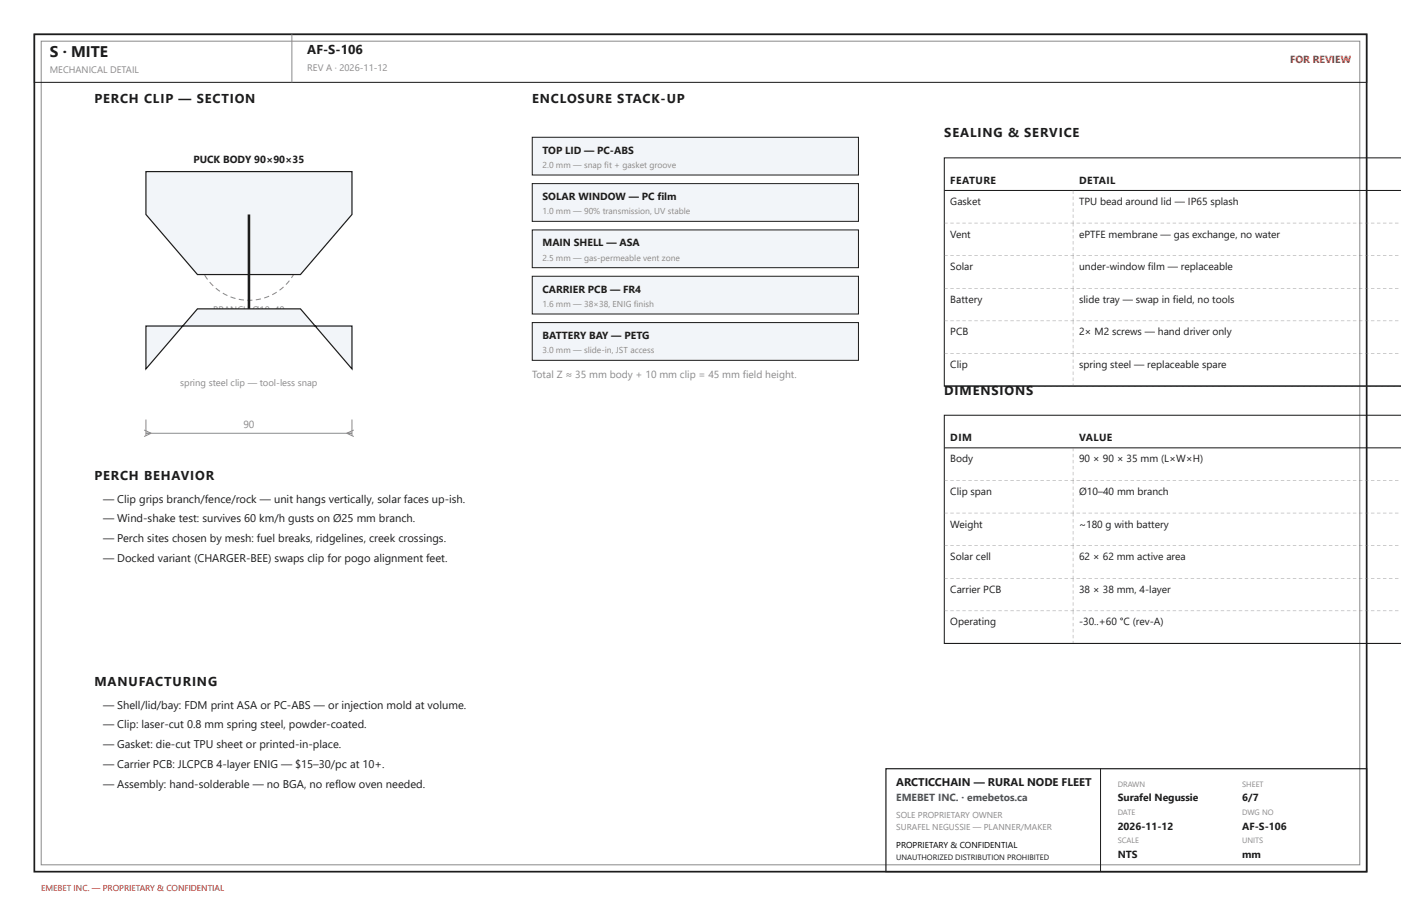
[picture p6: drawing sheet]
<svg xmlns="http://www.w3.org/2000/svg" width="432mm" height="279mm" viewBox="0 0 432 279" stroke-linecap="round" stroke-linejoin="round" font-family="sans-serif">
<path d="M10.6 10.6h410.6v258.2h-410.6z" fill="none" stroke="#1c1c1c" stroke-width=".53"/>
<path d="M12.7 12.7h406.4v254h-406.4zM90 10.6v14.8" fill="none" stroke="#8a8a8a" stroke-width=".31"/>
<path d="M10.6 10.6h410.6v14.8h-410.6z" fill="none" stroke="#1c1c1c" stroke-width=".32"/>
<path d="M92.2 79.3l.3 .1-.3 1.5h-.3zM91.6 81.9l.3 .1-.6 1.5-.3-.2zM90.5 84.3l.3 .1-.8 1.4-.3-.2zM89.1 86.5l.2 .2-1 1.2-.3-.3zM86.1 89.4l1.2-1 .2 .2-1.3 1zM83.8 90.8l1.4-.8 .2 .2-1.4 .8zM81.4 91.7l1.5-.5 .1 .3-1.5 .5zM78.8 92.3l1.6-.3 .1 .3-1.6 .3zM76.2 92.4h1.6v.3l-1.6 .1zM73.6 92.1l1.6 .3v.3l-1.6-.3zM71.1 91.4l1.5 .5-.1 .3-1.5-.5zM68.8 90.3l1.4 .7-.2 .3-1.4-.8zM66.6 88.8l1.3 .9-.2 .3-1.3-1zM64.5 87.1l.2-.2 1.1 1.2-.2 .2zM63 84.9l.2-.1 .9 1.3-.3 .2zM61.8 82.5l.3-.1 .6 1.4-.3 .2zM61 80l.3-.1 .4 1.5-.3 .1zM60.7 77.3h.3l.2 1.6h-.4zM60.8 74.7h.3l-.1 1.6h-.3zM61.4 72.1h.3l-.4 1.6-.3-.1zM62.4 69.6l.3 .1-.7 1.4-.3-.1zM63.8 67.3l.2 .2-.8 1.3-.3-.2zM65.3 65.5l.2-.3 .3 .3-1.1 1.1-.3-.2zM66.3 64.5l1.3-1 .2 .3-1.3 1zM68.5 63l1.4-.8 .2 .3-1.4 .7zM70.9 61.8l1.5-.5 .1 .3-1.5 .5zM73.5 61l1.6-.2v.3l-1.6 .2zM76.1 60.7h1.6v.3h-1.6zM78.8 60.8l1.6 .3-.1 .3-1.6-.3zM81.4 61.4l1.5 .5-.1 .3-1.5-.5zM83.9 62.4l1.4 .8-.2 .2-1.4-.7zM86.2 63.8l1.2 1-.2 .2-1.2-1zM88 65.7l.2-.2 1.1 1.2-.3 .2zM89.6 67.8l.3-.2 .9 1.4-.3 .1zM91 70l.2-.1 .6 1.5-.3 .1zM91.9 72.5l.3-.1 .3 1.6h-.3zM92.4 75.1l.3-.1 .1 1.6h-.4zM92.4 76.7h.4l-.1 1.6h-.3z" fill="#8a8a8a"/>
<path d="M45 52.9h63.5v13.2l-15.9 18.6h-31.7l-15.9-18.6z" fill="#f2f5f9"/>
<path d="M45 52.9h63.5v13.2l-15.9 18.6h-31.7l-15.9-18.6z" fill="none" stroke="#1c1c1c" stroke-width=".37"/>
<path d="M45 100.5v13.3l15.9-18.6h31.7l15.9 18.6v-13.3z" fill="#f2f5f9"/>
<path d="M45 100.5v13.3l15.9-18.6h31.7l15.9 18.6v-13.3z" fill="none" stroke="#1c1c1c" stroke-width=".37"/>
<path d="M76.7 66.1v29.1" fill="none" stroke="#1c1c1c" stroke-width=".79" stroke-linecap="butt"/>
<path d="M44.4 132.6l2.2 1-2.2 1M45 129.4v5M45 133.6h63.5M108.5 129.4v5M109 132.6l-2.1 1 2.1 1" fill="none" stroke="#8a8a8a" stroke-width=".31"/>
<path d="M164 42.3h100.6v11.7h-100.6z" fill="#f2f5f9"/>
<path d="M164 42.3h100.6v11.7h-100.6z" fill="none" stroke="#1c1c1c" stroke-width=".31"/>
<path d="M164 56.6h100.6v11.7h-100.6z" fill="#f2f5f9"/>
<path d="M164 56.6h100.6v11.7h-100.6z" fill="none" stroke="#1c1c1c" stroke-width=".31"/>
<path d="M164 70.9h100.6v11.6h-100.6z" fill="#f2f5f9"/>
<path d="M164 70.9h100.6v11.6h-100.6z" fill="none" stroke="#1c1c1c" stroke-width=".31"/>
<path d="M164 85.2h100.6v11.6h-100.6z" fill="#f2f5f9"/>
<path d="M164 85.2h100.6v11.6h-100.6z" fill="none" stroke="#1c1c1c" stroke-width=".31"/>
<path d="M164 99.5h100.6v11.6h-100.6z" fill="#f2f5f9"/>
<path d="M164 99.5h100.6v11.6h-100.6z" fill="none" stroke="#1c1c1c" stroke-width=".31"/>
<path d="M291 58.7h140.8M431.8 48.7h-140.8v70.4h140.8" fill="none" stroke="#1c1c1c" stroke-width=".32"/>
<g fill="#8a8a8a">
<path d="M330.7 58.7l.1 1.1zM330.7 60.6l.1 1zM330.7 62.4l.1 1.1zM330.7 64.3l.1 1.1zM330.7 66.1l.1 1.1zM330.7 68l.1 .8z"/>
<path d="M291 68.7l1.1 .2zM292.9 68.7l1.1 .2zM294.7 68.7l1.1 .2zM296.6 68.7l1.1 .2zM298.4 68.7l1.1 .2zM300.3 68.7l1.1 .2zM302.2 68.7l1 .2zM304 68.7l1.1 .2zM305.9 68.7l1 .2zM307.7 68.7l1.1 .2zM309.6 68.7l1 .2zM311.4 68.7l1.1 .2zM313.3 68.7l1 .2zM315.1 68.7l1.1 .2zM317 68.7l1 .2zM318.8 68.7l1.1 .2zM320.7 68.7l1 .2zM322.5 68.7l1.1 .2zM324.4 68.7l1 .2zM326.2 68.7l1.1 .2zM328.1 68.7l1 .2zM329.9 68.7l1.1 .2zM331.8 68.7l1 .2zM333.6 68.7l1.1 .2zM335.5 68.7l1 .2zM337.3 68.7l1.1 .2zM339.2 68.7l1.1 .2zM341 68.7l1.1 .2zM342.9 68.7l1.1 .2zM344.8 68.7l1 .2zM346.6 68.7l1.1 .2zM348.5 68.7l1 .2zM350.3 68.7l1.1 .2zM352.2 68.7l1 .2zM354 68.7l1.1 .2zM355.9 68.7l1 .2zM357.7 68.7l1.1 .2zM359.6 68.7l1 .2zM361.4 68.7l1.1 .2zM363.3 68.7l1 .2zM365.1 68.7l1.1 .2zM367 68.7l1 .2zM368.8 68.7l1.1 .2zM370.7 68.7l1 .2zM372.5 68.7l1.1 .2zM374.4 68.7l1 .2zM376.2 68.7l1.1 .2zM378.1 68.7l1 .2zM379.9 68.7l1.1 .2zM381.8 68.7l1.1 .2zM383.6 68.7l1.1 .2zM385.5 68.7l1.1 .2zM387.3 68.7l1.1 .2zM389.2 68.7l1.1 .2zM391.1 68.7l1 .2zM392.9 68.7l1.1 .2zM394.8 68.7l1 .2zM396.6 68.7l1.1 .2zM398.5 68.7l1 .2zM400.3 68.7l1.1 .2zM402.2 68.7l1 .2zM404 68.7l1.1 .2zM405.9 68.7l1 .2zM407.7 68.7l1.1 .2zM409.6 68.7l1 .2zM411.4 68.7l1.1 .2zM413.3 68.7l1 .2zM415.1 68.7l1.1 .2zM417 68.7l1 .2zM418.8 68.7l1.1 .2zM420.7 68.7l1 .2zM422.5 68.7l1.1 .2zM424.4 68.7l1 .2zM426.2 68.7l1.1 .2zM428.1 68.7l1.1 .2zM429.9 68.7l1.1 .2z"/>
<path d="M330.7 68.8l.1 1zM330.7 70.6l.1 1.1zM330.7 72.5l.1 1.1zM330.7 74.3l.1 1.1zM330.7 76.2l.1 1.1zM330.7 78.1l.1 .7z"/>
<path d="M291 78.8l1.1 .1zM292.9 78.8l1.1 .1zM294.7 78.8l1.1 .1zM296.6 78.8l1.1 .1zM298.4 78.8l1.1 .1zM300.3 78.8l1.1 .1zM302.2 78.8l1 .1zM304 78.8l1.1 .1zM305.9 78.8l1 .1zM307.7 78.8l1.1 .1zM309.6 78.8l1 .1zM311.4 78.8l1.1 .1zM313.3 78.8l1 .1zM315.1 78.8l1.1 .1zM317 78.8l1 .1zM318.8 78.8l1.1 .1zM320.7 78.8l1 .1zM322.5 78.8l1.1 .1zM324.4 78.8l1 .1zM326.2 78.8l1.1 .1zM328.1 78.8l1 .1zM329.9 78.8l1.1 .1zM331.8 78.8l1 .1zM333.6 78.8l1.1 .1zM335.5 78.8l1 .1zM337.3 78.8l1.1 .1zM339.2 78.8l1.1 .1zM341 78.8l1.1 .1zM342.9 78.8l1.1 .1zM344.8 78.8l1 .1zM346.6 78.8l1.1 .1zM348.5 78.8l1 .1zM350.3 78.8l1.1 .1zM352.2 78.8l1 .1zM354 78.8l1.1 .1zM355.9 78.8l1 .1zM357.7 78.8l1.1 .1zM359.6 78.8l1 .1zM361.4 78.8l1.1 .1zM363.3 78.8l1 .1zM365.1 78.8l1.1 .1zM367 78.8l1 .1zM368.8 78.8l1.1 .1zM370.7 78.8l1 .1zM372.5 78.8l1.1 .1zM374.4 78.8l1 .1zM376.2 78.8l1.1 .1zM378.1 78.8l1 .1zM379.9 78.8l1.1 .1zM381.8 78.8l1.1 .1zM383.6 78.8l1.1 .1zM385.5 78.8l1.1 .1zM387.3 78.8l1.1 .1zM389.2 78.8l1.1 .1zM391.1 78.8l1 .1zM392.9 78.8l1.1 .1zM394.8 78.8l1 .1zM396.6 78.8l1.1 .1zM398.5 78.8l1 .1zM400.3 78.8l1.1 .1zM402.2 78.8l1 .1zM404 78.8l1.1 .1zM405.9 78.8l1 .1zM407.7 78.8l1.1 .1zM409.6 78.8l1 .1zM411.4 78.8l1.1 .1zM413.3 78.8l1 .1zM415.1 78.8l1.1 .1zM417 78.8l1 .1zM418.8 78.8l1.1 .1zM420.7 78.8l1 .1zM422.5 78.8l1.1 .1zM424.4 78.8l1 .1zM426.2 78.8l1.1 .1zM428.1 78.8l1.1 .1zM429.9 78.8l1.1 .1z"/>
<path d="M330.7 78.8l.1 1.1zM330.7 80.7l.1 1.1zM330.7 82.5l.1 1.1zM330.7 84.4l.1 1.1zM330.7 86.3l.1 1zM330.7 88.1l.1 .8z"/>
<path d="M291 88.8l1.1 .2zM292.9 88.8l1.1 .2zM294.7 88.8l1.1 .2zM296.6 88.8l1.1 .2zM298.4 88.8l1.1 .2zM300.3 88.8l1.1 .2zM302.2 88.8l1 .2zM304 88.8l1.1 .2zM305.9 88.8l1 .2zM307.7 88.8l1.1 .2zM309.6 88.8l1 .2zM311.4 88.8l1.1 .2zM313.3 88.8l1 .2zM315.1 88.8l1.1 .2zM317 88.8l1 .2zM318.8 88.8l1.1 .2zM320.7 88.8l1 .2zM322.5 88.8l1.1 .2zM324.4 88.8l1 .2zM326.2 88.8l1.1 .2zM328.1 88.8l1 .2zM329.9 88.8l1.1 .2zM331.8 88.8l1 .2zM333.6 88.8l1.1 .2zM335.5 88.8l1 .2zM337.3 88.8l1.1 .2zM339.2 88.8l1.1 .2zM341 88.8l1.1 .2zM342.9 88.8l1.1 .2zM344.8 88.8l1 .2zM346.6 88.8l1.1 .2zM348.5 88.8l1 .2zM350.3 88.8l1.1 .2zM352.2 88.8l1 .2zM354 88.8l1.1 .2zM355.9 88.8l1 .2zM357.7 88.8l1.1 .2zM359.6 88.8l1 .2zM361.4 88.8l1.1 .2zM363.3 88.8l1 .2zM365.1 88.8l1.1 .2zM367 88.8l1 .2zM368.8 88.8l1.1 .2zM370.7 88.8l1 .2zM372.5 88.8l1.1 .2zM374.4 88.8l1 .2zM376.2 88.8l1.1 .2zM378.1 88.8l1 .2zM379.9 88.8l1.1 .2zM381.8 88.8l1.1 .2zM383.6 88.8l1.1 .2zM385.5 88.8l1.1 .2zM387.3 88.8l1.1 .2zM389.2 88.8l1.1 .2zM391.1 88.8l1 .2zM392.9 88.8l1.1 .2zM394.8 88.8l1 .2zM396.6 88.8l1.1 .2zM398.5 88.8l1 .2zM400.3 88.8l1.1 .2zM402.2 88.8l1 .2zM404 88.8l1.1 .2zM405.9 88.8l1 .2zM407.7 88.8l1.1 .2zM409.6 88.8l1 .2zM411.4 88.8l1.1 .2zM413.3 88.8l1 .2zM415.1 88.8l1.1 .2zM417 88.8l1 .2zM418.8 88.8l1.1 .2zM420.7 88.8l1 .2zM422.5 88.8l1.1 .2zM424.4 88.8l1 .2zM426.2 88.8l1.1 .2zM428.1 88.8l1.1 .2zM429.9 88.8l1.1 .2z"/>
<path d="M330.7 88.9l.1 1.1zM330.7 90.8l.1 1zM330.7 92.6l.1 1.1zM330.7 94.5l.1 1zM330.7 96.3l.1 1.1zM330.7 98.2l.1 .8z"/>
<path d="M291 98.9l1.1 .1zM292.9 98.9l1.1 .1zM294.7 98.9l1.1 .1zM296.6 98.9l1.1 .1zM298.4 98.9l1.1 .1zM300.3 98.9l1.1 .1zM302.2 98.9l1 .1zM304 98.9l1.1 .1zM305.9 98.9l1 .1zM307.7 98.9l1.1 .1zM309.6 98.9l1 .1zM311.4 98.9l1.1 .1zM313.3 98.9l1 .1zM315.1 98.9l1.1 .1zM317 98.9l1 .1zM318.8 98.9l1.1 .1zM320.7 98.9l1 .1zM322.5 98.9l1.1 .1zM324.4 98.9l1 .1zM326.2 98.9l1.1 .1zM328.1 98.9l1 .1zM329.9 98.9l1.1 .1zM331.8 98.9l1 .1zM333.6 98.9l1.1 .1zM335.5 98.9l1 .1zM337.3 98.9l1.1 .1zM339.2 98.9l1.1 .1zM341 98.9l1.1 .1zM342.9 98.9l1.1 .1zM344.8 98.9l1 .1zM346.6 98.9l1.1 .1zM348.5 98.9l1 .1zM350.3 98.9l1.1 .1zM352.2 98.9l1 .1zM354 98.9l1.1 .1zM355.9 98.9l1 .1zM357.7 98.9l1.1 .1zM359.6 98.9l1 .1zM361.4 98.9l1.1 .1zM363.3 98.9l1 .1zM365.1 98.9l1.1 .1zM367 98.9l1 .1zM368.8 98.9l1.1 .1zM370.7 98.9l1 .1zM372.5 98.9l1.1 .1zM374.4 98.9l1 .1zM376.2 98.9l1.1 .1zM378.1 98.9l1 .1zM379.9 98.9l1.1 .1zM381.8 98.9l1.1 .1zM383.6 98.9l1.1 .1zM385.5 98.9l1.1 .1zM387.3 98.9l1.1 .1zM389.2 98.9l1.1 .1zM391.1 98.9l1 .1zM392.9 98.9l1.1 .1zM394.8 98.9l1 .1zM396.6 98.9l1.1 .1zM398.5 98.9l1 .1zM400.3 98.9l1.1 .1zM402.2 98.9l1 .1zM404 98.9l1.1 .1zM405.9 98.9l1 .1zM407.7 98.9l1.1 .1zM409.6 98.9l1 .1zM411.4 98.9l1.1 .1zM413.3 98.9l1 .1zM415.1 98.9l1.1 .1zM417 98.9l1 .1zM418.8 98.9l1.1 .1zM420.7 98.9l1 .1zM422.5 98.9l1.1 .1zM424.4 98.9l1 .1zM426.2 98.9l1.1 .1zM428.1 98.9l1.1 .1zM429.9 98.9l1.1 .1z"/>
<path d="M330.7 99l.1 1zM330.7 100.8l.1 1.1zM330.7 102.7l.1 1zM330.7 104.5l.1 1.1zM330.7 106.4l.1 1zM330.7 108.2l.1 .8z"/>
<path d="M291 108.9l1.1 .2zM292.9 108.9l1.1 .2zM294.7 108.9l1.1 .2zM296.6 108.9l1.1 .2zM298.4 108.9l1.1 .2zM300.3 108.9l1.1 .2zM302.2 108.9l1 .2zM304 108.9l1.1 .2zM305.9 108.9l1 .2zM307.7 108.9l1.1 .2zM309.6 108.9l1 .2zM311.4 108.9l1.1 .2zM313.3 108.9l1 .2zM315.1 108.9l1.1 .2zM317 108.9l1 .2zM318.8 108.9l1.1 .2zM320.7 108.9l1 .2zM322.5 108.9l1.1 .2zM324.4 108.9l1 .2zM326.2 108.9l1.1 .2zM328.1 108.9l1 .2zM329.9 108.9l1.1 .2zM331.8 108.9l1 .2zM333.6 108.9l1.1 .2zM335.5 108.9l1 .2zM337.3 108.9l1.1 .2zM339.2 108.9l1.1 .2zM341 108.9l1.1 .2zM342.9 108.9l1.1 .2zM344.8 108.9l1 .2zM346.6 108.9l1.1 .2zM348.5 108.9l1 .2zM350.3 108.9l1.1 .2zM352.2 108.9l1 .2zM354 108.9l1.1 .2zM355.9 108.9l1 .2zM357.7 108.9l1.1 .2zM359.6 108.9l1 .2zM361.4 108.9l1.1 .2zM363.3 108.9l1 .2zM365.1 108.9l1.1 .2zM367 108.9l1 .2zM368.8 108.9l1.1 .2zM370.7 108.9l1 .2zM372.5 108.9l1.1 .2zM374.4 108.9l1 .2zM376.2 108.9l1.1 .2zM378.1 108.9l1 .2zM379.9 108.9l1.1 .2zM381.8 108.9l1.1 .2zM383.6 108.9l1.1 .2zM385.5 108.9l1.1 .2zM387.3 108.9l1.1 .2zM389.2 108.9l1.1 .2zM391.1 108.9l1 .2zM392.9 108.9l1.1 .2zM394.8 108.9l1 .2zM396.6 108.9l1.1 .2zM398.5 108.9l1 .2zM400.3 108.9l1.1 .2zM402.2 108.9l1 .2zM404 108.9l1.1 .2zM405.9 108.9l1 .2zM407.7 108.9l1.1 .2zM409.6 108.9l1 .2zM411.4 108.9l1.1 .2zM413.3 108.9l1 .2zM415.1 108.9l1.1 .2zM417 108.9l1 .2zM418.8 108.9l1.1 .2zM420.7 108.9l1 .2zM422.5 108.9l1.1 .2zM424.4 108.9l1 .2zM426.2 108.9l1.1 .2zM428.1 108.9l1.1 .2zM429.9 108.9l1.1 .2z"/>
<path d="M330.7 109l.1 1.1zM330.7 110.9l.1 1zM330.7 112.7l.1 1.1zM330.7 114.6l.1 1zM330.7 116.4l.1 1.1zM330.7 118.3l.1 .8z"/>
<path d="M291 119l1.1 .1zM292.9 119l1.1 .1zM294.7 119l1.1 .1zM296.6 119l1.1 .1zM298.4 119l1.1 .1zM300.3 119l1.1 .1zM302.2 119l1 .1zM304 119l1.1 .1zM305.9 119l1 .1zM307.7 119l1.1 .1zM309.6 119l1 .1zM311.4 119l1.1 .1zM313.3 119l1 .1zM315.1 119l1.1 .1zM317 119l1 .1zM318.8 119l1.1 .1zM320.7 119l1 .1zM322.5 119l1.1 .1zM324.4 119l1 .1zM326.2 119l1.1 .1zM328.1 119l1 .1zM329.9 119l1.1 .1zM331.8 119l1 .1zM333.6 119l1.1 .1zM335.5 119l1 .1zM337.3 119l1.1 .1zM339.2 119l1.1 .1zM341 119l1.1 .1zM342.9 119l1.1 .1zM344.8 119l1 .1zM346.6 119l1.1 .1zM348.5 119l1 .1zM350.3 119l1.1 .1zM352.2 119l1 .1zM354 119l1.1 .1zM355.9 119l1 .1zM357.7 119l1.1 .1zM359.6 119l1 .1zM361.4 119l1.1 .1zM363.3 119l1 .1zM365.1 119l1.1 .1zM367 119l1 .1zM368.8 119l1.1 .1zM370.7 119l1 .1zM372.5 119l1.1 .1zM374.4 119l1 .1zM376.2 119l1.1 .1zM378.1 119l1 .1zM379.9 119l1.1 .1zM381.8 119l1.1 .1zM383.6 119l1.1 .1zM385.5 119l1.1 .1zM387.3 119l1.1 .1zM389.2 119l1.1 .1zM391.1 119l1 .1zM392.9 119l1.1 .1zM394.8 119l1 .1zM396.6 119l1.1 .1zM398.5 119l1 .1zM400.3 119l1.1 .1zM402.2 119l1 .1zM404 119l1.1 .1zM405.9 119l1 .1zM407.7 119l1.1 .1zM409.6 119l1 .1zM411.4 119l1.1 .1zM413.3 119l1 .1zM415.1 119l1.1 .1zM417 119l1 .1zM418.8 119l1.1 .1zM420.7 119l1 .1zM422.5 119l1.1 .1zM424.4 119l1 .1zM426.2 119l1.1 .1zM428.1 119l1.1 .1zM429.9 119l1.1 .1z"/>
</g>
<path d="M291 119.1h140.8M291 138.1h140.8M431.8 128.1h-140.8v70.3h140.8" fill="none" stroke="#1c1c1c" stroke-width=".32"/>
<g fill="#8a8a8a">
<path d="M330.7 138.1l.1 1.1zM330.7 140l.1 1zM330.7 141.8l.1 1.1zM330.7 143.7l.1 1zM330.7 145.5l.1 1.1zM330.7 147.4l.1 .8z"/>
<path d="M291 148.1l1.1 .1zM292.9 148.1l1.1 .1zM294.7 148.1l1.1 .1zM296.6 148.1l1.1 .1zM298.4 148.1l1.1 .1zM300.3 148.1l1.1 .1zM302.2 148.1l1 .1zM304 148.1l1.1 .1zM305.9 148.1l1 .1zM307.7 148.1l1.1 .1zM309.6 148.1l1 .1zM311.4 148.1l1.1 .1zM313.3 148.1l1 .1zM315.1 148.1l1.1 .1zM317 148.1l1 .1zM318.8 148.1l1.1 .1zM320.7 148.1l1 .1zM322.5 148.1l1.1 .1zM324.4 148.1l1 .1zM326.2 148.1l1.1 .1zM328.1 148.1l1 .1zM329.9 148.1l1.1 .1zM331.8 148.1l1 .1zM333.6 148.1l1.1 .1zM335.5 148.1l1 .1zM337.3 148.1l1.1 .1zM339.2 148.1l1.1 .1zM341 148.1l1.1 .1zM342.9 148.1l1.1 .1zM344.8 148.1l1 .1zM346.6 148.1l1.1 .1zM348.5 148.1l1 .1zM350.3 148.1l1.1 .1zM352.2 148.1l1 .1zM354 148.1l1.1 .1zM355.9 148.1l1 .1zM357.7 148.1l1.1 .1zM359.6 148.1l1 .1zM361.4 148.1l1.1 .1zM363.3 148.1l1 .1zM365.1 148.1l1.1 .1zM367 148.1l1 .1zM368.8 148.1l1.1 .1zM370.7 148.1l1 .1zM372.5 148.1l1.1 .1zM374.4 148.1l1 .1zM376.2 148.1l1.1 .1zM378.1 148.1l1 .1zM379.9 148.1l1.1 .1zM381.8 148.1l1.1 .1zM383.6 148.1l1.1 .1zM385.5 148.1l1.1 .1zM387.3 148.1l1.1 .1zM389.2 148.1l1.1 .1zM391.1 148.1l1 .1zM392.9 148.1l1.1 .1zM394.8 148.1l1 .1zM396.6 148.1l1.1 .1zM398.5 148.1l1 .1zM400.3 148.1l1.1 .1zM402.2 148.1l1 .1zM404 148.1l1.1 .1zM405.9 148.1l1 .1zM407.7 148.1l1.1 .1zM409.6 148.1l1 .1zM411.4 148.1l1.1 .1zM413.3 148.1l1 .1zM415.1 148.1l1.1 .1zM417 148.1l1 .1zM418.8 148.1l1.1 .1zM420.7 148.1l1 .1zM422.5 148.1l1.1 .1zM424.4 148.1l1 .1zM426.2 148.1l1.1 .1zM428.1 148.1l1.1 .1zM429.9 148.1l1.1 .1z"/>
<path d="M330.7 148.2l.1 1zM330.7 150l.1 1.1zM330.7 151.9l.1 1zM330.7 153.7l.1 1.1zM330.7 155.6l.1 1zM330.7 157.4l.1 .8z"/>
<path d="M291 158.2l1.1 .1zM292.9 158.2l1.1 .1zM294.7 158.2l1.1 .1zM296.6 158.2l1.1 .1zM298.4 158.2l1.1 .1zM300.3 158.2l1.1 .1zM302.2 158.2l1 .1zM304 158.2l1.1 .1zM305.9 158.2l1 .1zM307.7 158.2l1.1 .1zM309.6 158.2l1 .1zM311.4 158.2l1.1 .1zM313.3 158.2l1 .1zM315.1 158.2l1.1 .1zM317 158.2l1 .1zM318.8 158.2l1.1 .1zM320.7 158.2l1 .1zM322.5 158.2l1.1 .1zM324.4 158.2l1 .1zM326.2 158.2l1.1 .1zM328.1 158.2l1 .1zM329.9 158.2l1.1 .1zM331.8 158.2l1 .1zM333.6 158.2l1.1 .1zM335.5 158.2l1 .1zM337.3 158.2l1.1 .1zM339.2 158.2l1.1 .1zM341 158.2l1.1 .1zM342.9 158.2l1.1 .1zM344.8 158.2l1 .1zM346.6 158.2l1.1 .1zM348.5 158.2l1 .1zM350.3 158.2l1.1 .1zM352.2 158.2l1 .1zM354 158.2l1.1 .1zM355.9 158.2l1 .1zM357.7 158.2l1.1 .1zM359.6 158.2l1 .1zM361.4 158.2l1.1 .1zM363.3 158.2l1 .1zM365.1 158.2l1.1 .1zM367 158.2l1 .1zM368.8 158.2l1.1 .1zM370.7 158.2l1 .1zM372.5 158.2l1.1 .1zM374.4 158.2l1 .1zM376.2 158.2l1.1 .1zM378.1 158.2l1 .1zM379.9 158.2l1.1 .1zM381.8 158.2l1.1 .1zM383.6 158.2l1.1 .1zM385.5 158.2l1.1 .1zM387.3 158.2l1.1 .1zM389.2 158.2l1.1 .1zM391.1 158.2l1 .1zM392.9 158.2l1.1 .1zM394.8 158.2l1 .1zM396.6 158.2l1.1 .1zM398.5 158.2l1 .1zM400.3 158.2l1.1 .1zM402.2 158.2l1 .1zM404 158.2l1.1 .1zM405.9 158.2l1 .1zM407.7 158.2l1.1 .1zM409.6 158.2l1 .1zM411.4 158.2l1.1 .1zM413.3 158.2l1 .1zM415.1 158.2l1.1 .1zM417 158.2l1 .1zM418.8 158.2l1.1 .1zM420.7 158.2l1 .1zM422.5 158.2l1.1 .1zM424.4 158.2l1 .1zM426.2 158.2l1.1 .1zM428.1 158.2l1.1 .1zM429.9 158.2l1.1 .1z"/>
<path d="M330.7 158.2l.1 1.1zM330.7 160.1l.1 1zM330.7 161.9l.1 1.1zM330.7 163.8l.1 1zM330.7 165.6l.1 1.1zM330.7 167.5l.1 .8z"/>
<path d="M291 168.2l1.1 .1zM292.9 168.2l1.1 .1zM294.7 168.2l1.1 .1zM296.6 168.2l1.1 .1zM298.4 168.2l1.1 .1zM300.3 168.2l1.1 .1zM302.2 168.2l1 .1zM304 168.2l1.1 .1zM305.9 168.2l1 .1zM307.7 168.2l1.1 .1zM309.6 168.2l1 .1zM311.4 168.2l1.1 .1zM313.3 168.2l1 .1zM315.1 168.2l1.1 .1zM317 168.2l1 .1zM318.8 168.2l1.1 .1zM320.7 168.2l1 .1zM322.5 168.2l1.1 .1zM324.4 168.2l1 .1zM326.2 168.2l1.1 .1zM328.1 168.2l1 .1zM329.9 168.2l1.1 .1zM331.8 168.2l1 .1zM333.6 168.2l1.1 .1zM335.5 168.2l1 .1zM337.3 168.2l1.1 .1zM339.2 168.2l1.1 .1zM341 168.2l1.1 .1zM342.9 168.2l1.1 .1zM344.8 168.2l1 .1zM346.6 168.2l1.1 .1zM348.5 168.2l1 .1zM350.3 168.2l1.1 .1zM352.2 168.2l1 .1zM354 168.2l1.1 .1zM355.9 168.2l1 .1zM357.7 168.2l1.1 .1zM359.6 168.2l1 .1zM361.4 168.2l1.1 .1zM363.3 168.2l1 .1zM365.1 168.2l1.1 .1zM367 168.2l1 .1zM368.8 168.2l1.1 .1zM370.7 168.2l1 .1zM372.5 168.2l1.1 .1zM374.4 168.2l1 .1zM376.2 168.2l1.1 .1zM378.1 168.2l1 .1zM379.9 168.2l1.1 .1zM381.8 168.2l1.1 .1zM383.6 168.2l1.1 .1zM385.5 168.2l1.1 .1zM387.3 168.2l1.1 .1zM389.2 168.2l1.1 .1zM391.1 168.2l1 .1zM392.9 168.2l1.1 .1zM394.8 168.2l1 .1zM396.6 168.2l1.1 .1zM398.5 168.2l1 .1zM400.3 168.2l1.1 .1zM402.2 168.2l1 .1zM404 168.2l1.1 .1zM405.9 168.2l1 .1zM407.7 168.2l1.1 .1zM409.6 168.2l1 .1zM411.4 168.2l1.1 .1zM413.3 168.2l1 .1zM415.1 168.2l1.1 .1zM417 168.2l1 .1zM418.8 168.2l1.1 .1zM420.7 168.2l1 .1zM422.5 168.2l1.1 .1zM424.4 168.2l1 .1zM426.2 168.2l1.1 .1zM428.1 168.2l1.1 .1zM429.9 168.2l1.1 .1z"/>
<path d="M330.7 168.3l.1 1zM330.7 170.1l.1 1.1zM330.7 172l.1 1zM330.7 173.8l.1 1.1zM330.7 175.7l.1 1zM330.7 177.5l.1 .8z"/>
<path d="M291 178.3l1.1 .1zM292.9 178.3l1.1 .1zM294.7 178.3l1.1 .1zM296.6 178.3l1.1 .1zM298.4 178.3l1.1 .1zM300.3 178.3l1.1 .1zM302.2 178.3l1 .1zM304 178.3l1.1 .1zM305.9 178.3l1 .1zM307.7 178.3l1.1 .1zM309.6 178.3l1 .1zM311.4 178.3l1.1 .1zM313.3 178.3l1 .1zM315.1 178.3l1.1 .1zM317 178.3l1 .1zM318.8 178.3l1.1 .1zM320.7 178.3l1 .1zM322.5 178.3l1.1 .1zM324.4 178.3l1 .1zM326.2 178.3l1.1 .1zM328.1 178.3l1 .1zM329.9 178.3l1.1 .1zM331.8 178.3l1 .1zM333.6 178.3l1.1 .1zM335.5 178.3l1 .1zM337.3 178.3l1.1 .1zM339.2 178.3l1.1 .1zM341 178.3l1.1 .1zM342.9 178.3l1.1 .1zM344.8 178.3l1 .1zM346.6 178.3l1.1 .1zM348.5 178.3l1 .1zM350.3 178.3l1.1 .1zM352.2 178.3l1 .1zM354 178.3l1.1 .1zM355.9 178.3l1 .1zM357.7 178.3l1.1 .1zM359.6 178.3l1 .1zM361.4 178.3l1.1 .1zM363.3 178.3l1 .1zM365.1 178.3l1.1 .1zM367 178.3l1 .1zM368.8 178.3l1.1 .1zM370.7 178.3l1 .1zM372.5 178.3l1.1 .1zM374.4 178.3l1 .1zM376.2 178.3l1.1 .1zM378.1 178.3l1 .1zM379.9 178.3l1.1 .1zM381.8 178.3l1.1 .1zM383.6 178.3l1.1 .1zM385.5 178.3l1.1 .1zM387.3 178.3l1.1 .1zM389.2 178.3l1.1 .1zM391.1 178.3l1 .1zM392.9 178.3l1.1 .1zM394.8 178.3l1 .1zM396.6 178.3l1.1 .1zM398.5 178.3l1 .1zM400.3 178.3l1.1 .1zM402.2 178.3l1 .1zM404 178.3l1.1 .1zM405.9 178.3l1 .1zM407.7 178.3l1.1 .1zM409.6 178.3l1 .1zM411.4 178.3l1.1 .1zM413.3 178.3l1 .1zM415.1 178.3l1.1 .1zM417 178.3l1 .1zM418.8 178.3l1.1 .1zM420.7 178.3l1 .1zM422.5 178.3l1.1 .1zM424.4 178.3l1 .1zM426.2 178.3l1.1 .1zM428.1 178.3l1.1 .1zM429.9 178.3l1.1 .1z"/>
<path d="M330.7 178.3l.1 1.1zM330.7 180.2l.1 1zM330.7 182l.1 1.1zM330.7 183.9l.1 1zM330.7 185.7l.1 1.1zM330.7 187.6l.1 .8z"/>
<path d="M291 188.3l1.1 .1zM292.9 188.3l1.1 .1zM294.7 188.3l1.1 .1zM296.6 188.3l1.1 .1zM298.4 188.3l1.1 .1zM300.3 188.3l1.1 .1zM302.2 188.3l1 .1zM304 188.3l1.1 .1zM305.9 188.3l1 .1zM307.7 188.3l1.1 .1zM309.6 188.3l1 .1zM311.4 188.3l1.1 .1zM313.3 188.3l1 .1zM315.1 188.3l1.1 .1zM317 188.3l1 .1zM318.8 188.3l1.1 .1zM320.7 188.3l1 .1zM322.5 188.3l1.1 .1zM324.4 188.3l1 .1zM326.2 188.3l1.1 .1zM328.1 188.3l1 .1zM329.9 188.3l1.1 .1zM331.8 188.3l1 .1zM333.6 188.3l1.1 .1zM335.5 188.3l1 .1zM337.3 188.3l1.1 .1zM339.2 188.3l1.1 .1zM341 188.3l1.1 .1zM342.9 188.3l1.1 .1zM344.8 188.3l1 .1zM346.6 188.3l1.1 .1zM348.5 188.3l1 .1zM350.3 188.3l1.1 .1zM352.2 188.3l1 .1zM354 188.3l1.1 .1zM355.9 188.3l1 .1zM357.7 188.3l1.1 .1zM359.6 188.3l1 .1zM361.4 188.3l1.1 .1zM363.3 188.3l1 .1zM365.1 188.3l1.1 .1zM367 188.3l1 .1zM368.8 188.3l1.1 .1zM370.7 188.3l1 .1zM372.5 188.3l1.1 .1zM374.4 188.3l1 .1zM376.2 188.3l1.1 .1zM378.1 188.3l1 .1zM379.9 188.3l1.1 .1zM381.8 188.3l1.1 .1zM383.6 188.3l1.1 .1zM385.5 188.3l1.1 .1zM387.3 188.3l1.1 .1zM389.2 188.3l1.1 .1zM391.1 188.3l1 .1zM392.9 188.3l1.1 .1zM394.8 188.3l1 .1zM396.6 188.3l1.1 .1zM398.5 188.3l1 .1zM400.3 188.3l1.1 .1zM402.2 188.3l1 .1zM404 188.3l1.1 .1zM405.9 188.3l1 .1zM407.7 188.3l1.1 .1zM409.6 188.3l1 .1zM411.4 188.3l1.1 .1zM413.3 188.3l1 .1zM415.1 188.3l1.1 .1zM417 188.3l1 .1zM418.8 188.3l1.1 .1zM420.7 188.3l1 .1zM422.5 188.3l1.1 .1zM424.4 188.3l1 .1zM426.2 188.3l1.1 .1zM428.1 188.3l1.1 .1zM429.9 188.3l1.1 .1z"/>
<path d="M330.7 188.4l.1 1zM330.7 190.2l.1 1.1zM330.7 192.1l.1 1zM330.7 193.9l.1 1.1zM330.7 195.8l.1 1zM330.7 197.6l.1 .8z"/>
<path d="M291 198.4l1.1 .1zM292.9 198.4l1.1 .1zM294.7 198.4l1.1 .1zM296.6 198.4l1.1 .1zM298.4 198.4l1.1 .1zM300.3 198.4l1.1 .1zM302.2 198.4l1 .1zM304 198.4l1.1 .1zM305.9 198.4l1 .1zM307.7 198.4l1.1 .1zM309.6 198.4l1 .1zM311.4 198.4l1.1 .1zM313.3 198.4l1 .1zM315.1 198.4l1.1 .1zM317 198.4l1 .1zM318.8 198.4l1.1 .1zM320.7 198.4l1 .1zM322.5 198.4l1.1 .1zM324.4 198.4l1 .1zM326.2 198.4l1.1 .1zM328.1 198.4l1 .1zM329.9 198.4l1.1 .1zM331.8 198.4l1 .1zM333.6 198.4l1.1 .1zM335.5 198.4l1 .1zM337.3 198.4l1.1 .1zM339.2 198.4l1.1 .1zM341 198.4l1.1 .1zM342.9 198.4l1.1 .1zM344.8 198.4l1 .1zM346.6 198.4l1.1 .1zM348.5 198.4l1 .1zM350.3 198.4l1.1 .1zM352.2 198.4l1 .1zM354 198.4l1.1 .1zM355.9 198.4l1 .1zM357.7 198.4l1.1 .1zM359.6 198.4l1 .1zM361.4 198.4l1.1 .1zM363.3 198.4l1 .1zM365.1 198.4l1.1 .1zM367 198.4l1 .1zM368.8 198.4l1.1 .1zM370.7 198.4l1 .1zM372.5 198.4l1.1 .1zM374.4 198.4l1 .1zM376.2 198.4l1.1 .1zM378.1 198.4l1 .1zM379.9 198.4l1.1 .1zM381.8 198.4l1.1 .1zM383.6 198.4l1.1 .1zM385.5 198.4l1.1 .1zM387.3 198.4l1.1 .1zM389.2 198.4l1.1 .1zM391.1 198.4l1 .1zM392.9 198.4l1.1 .1zM394.8 198.4l1 .1zM396.6 198.4l1.1 .1zM398.5 198.4l1 .1zM400.3 198.4l1.1 .1zM402.2 198.4l1 .1zM404 198.4l1.1 .1zM405.9 198.4l1 .1zM407.7 198.4l1.1 .1zM409.6 198.4l1 .1zM411.4 198.4l1.1 .1zM413.3 198.4l1 .1zM415.1 198.4l1.1 .1zM417 198.4l1 .1zM418.8 198.4l1.1 .1zM420.7 198.4l1 .1zM422.5 198.4l1.1 .1zM424.4 198.4l1 .1zM426.2 198.4l1.1 .1zM428.1 198.4l1.1 .1zM429.9 198.4l1.1 .1z"/>
</g>
<path d="M291 198.4h140.8" fill="none" stroke="#1c1c1c" stroke-width=".32"/>
<path d="M273 237.1h148.2v31.7h-148.2z" fill="none" stroke="#1c1c1c" stroke-width=".37"/>
<path d="M339.2 237.1v31.7" fill="none" stroke="#1c1c1c" stroke-width=".31"/>
<text font-size="4.8" fill="#1c1c1c" x="15.3" y="17.5">S · MITE</text>
<g font-size="4" fill="#1c1c1c">
<text x="94.7" y="16.7">AF-S-106</text>
<text x="29.1" y="31.8">PERCH CLIP — SECTION</text>
<text x="164" y="31.8">ENCLOSURE STACK-UP</text>
<text x="291" y="42.3">SEALING &amp; SERVICE</text>
<text x="291" y="121.7">DIMENSIONS</text>
<text x="29.1" y="148.2">PERCH BEHAVIOR</text>
<text x="29.1" y="211.7">MANUFACTURING</text>
</g>
<g font-size="3.4" fill="#1c1c1c">
<text x="31.7" y="155">— Clip grips branch/fence/rock — unit hangs vertically, solar faces up-ish.</text>
<text x="31.7" y="161.1">— Wind-shake test: survives 60 km/h gusts on Ø25 mm branch.</text>
<text x="31.7" y="167.2">— Perch sites chosen by mesh: fuel breaks, ridgelines, creek crossings.</text>
<text x="31.7" y="173.3">— Docked variant (CHARGER-BEE) swaps clip for pogo alignment feet.</text>
<text x="31.7" y="218.5">— Shell/lid/bay: FDM print ASA or PC-ABS — or injection mold at volume.</text>
<text x="31.7" y="224.6">— Clip: laser-cut 0.8 mm spring steel, powder-coated.</text>
<text x="31.7" y="230.7">— Gasket: die-cut TPU sheet or printed-in-place.</text>
<text x="31.7" y="236.8">— Carrier PCB: JLCPCB 4-layer ENIG — $15–30/pc at 10+.</text>
<text x="31.7" y="242.9">— Assembly: hand-solderable — no BGA, no reflow oven needed.</text>
<text x="276.2" y="242.4">ARCTICCHAIN — RURAL NODE FLEET</text>
</g>
<text font-size="3.2" fill="#b3261e" x="397.6" y="19.6">FOR REVIEW</text>
<g font-size="3.2" fill="#1c1c1c">
<text x="167.2" y="47.4">TOP LID — PC-ABS</text>
<text x="59.6" y="50.3">PUCK BODY 90×90×35</text>
<text x="292.9" y="56.6">FEATURE</text>
<text x="332.6" y="56.6">DETAIL</text>
<text x="167.2" y="61.6">SOLAR WINDOW — PC film</text>
<text x="292.9" y="63.2">Gasket</text>
<text x="332.6" y="63.2">TPU bead around lid — IP65 splash</text>
<text x="167.2" y="75.9">MAIN SHELL — ASA</text>
<text x="292.9" y="73.3">Vent</text>
<text x="332.6" y="73.3">ePTFE membrane — gas exchange, no water</text>
<text x="292.9" y="83.3">Solar</text>
<text x="332.6" y="83.3">under-window film — replaceable</text>
<text x="167.2" y="90.2">CARRIER PCB — FR4</text>
<text x="292.9" y="93.4">Battery</text>
<text x="332.6" y="93.4">slide tray — swap in field, no tools</text>
<text x="167.2" y="104.5">BATTERY BAY — PETG</text>
<text x="292.9" y="103.5">PCB</text>
<text x="332.6" y="103.5">2× M2 screws — hand driver only</text>
<text x="292.9" y="113.5">Clip</text>
<text x="332.6" y="113.5">spring steel — replaceable spare</text>
<text x="292.9" y="136">DIM</text>
<text x="332.6" y="136">VALUE</text>
<text x="292.9" y="142.6">Body</text>
<text x="332.6" y="142.6">90 × 90 × 35 mm (L×W×H)</text>
<text x="292.9" y="152.7">Clip span</text>
<text x="332.6" y="152.7">Ø10–40 mm branch</text>
<text x="292.9" y="162.7">Weight</text>
<text x="332.6" y="162.7">~180 g with battery</text>
<text x="292.9" y="172.8">Solar cell</text>
<text x="332.6" y="172.8">62 × 62 mm active area</text>
<text x="292.9" y="182.8">Carrier PCB</text>
<text x="332.6" y="182.8">38 × 38 mm, 4-layer</text>
<text x="292.9" y="192.9">Operating</text>
<text x="332.6" y="192.9">-30..+60 °C (rev-A)</text>
<text x="344.5" y="247.1">Surafel Negussie</text>
<text x="382.9" y="247.1">6/7</text>
<text x="344.5" y="255.9">2026-11-12</text>
<text x="382.9" y="255.9">AF-S-106</text>
<text x="344.5" y="264.6">NTS</text>
<text x="382.9" y="264.6">mm</text>
</g>
<g font-size="3.2" fill="#8a8a8a">
<text x="164" y="116.4">Total Z ≈ 35 mm body + 10 mm clip = 45 mm field height.</text>
<text x="75" y="132">90</text>
</g>
<text font-size="3.2" fill="#1a4f8a" x="276.2" y="247.1">EMEBET INC. · emebetos.ca</text>
<g font-size="2.9" fill="#8a8a8a">
<text x="15.3" y="22.5">MECHANICAL DETAIL</text>
<text x="94.7" y="22">REV A · 2026-11-12</text>
<text x="65.7" y="96.6">BRANCH Ø10–40</text>
<text x="55.5" y="119.1">spring steel clip — tool-less snap</text>
</g>
<g font-size="2.6" fill="#8a8a8a">
<text x="167.2" y="51.9">2.0 mm — snap fit + gasket groove</text>
<text x="167.2" y="66.1">1.0 mm — 90% transmission, UV stable</text>
<text x="167.2" y="80.4">2.5 mm — gas-permeable vent zone</text>
<text x="167.2" y="94.7">1.6 mm — 38×38, ENIG finish</text>
<text x="167.2" y="109">3.0 mm — slide-in, JST access</text>
<text x="276.2" y="252.1">SOLE PROPRIETARY OWNER</text>
<text x="276.2" y="255.9">SURAFEL NEGUSSIE — PLANNER/MAKER</text>
</g>
<text font-size="2.6" x="276.2" y="261.4">PROPRIETARY &amp; CONFIDENTIAL</text>
<text font-size="2.6" fill="#b3261e" x="12.7" y="274.6">EMEBET INC. — PROPRIETARY &amp; CONFIDENTIAL</text>
<g font-size="2.4" fill="#8a8a8a">
<text x="344.5" y="242.6">DRAWN</text>
<text x="382.9" y="242.6">SHEET</text>
<text x="344.5" y="251.4">DATE</text>
<text x="382.9" y="251.4">DWG NO</text>
<text x="344.5" y="260.1">SCALE</text>
<text x="382.9" y="260.1">UNITS</text>
</g>
<text font-size="2.4" fill="#1c1c1c" x="276.2" y="265.1">UNAUTHORIZED DISTRIBUTION PROHIBITED</text>
</svg>
